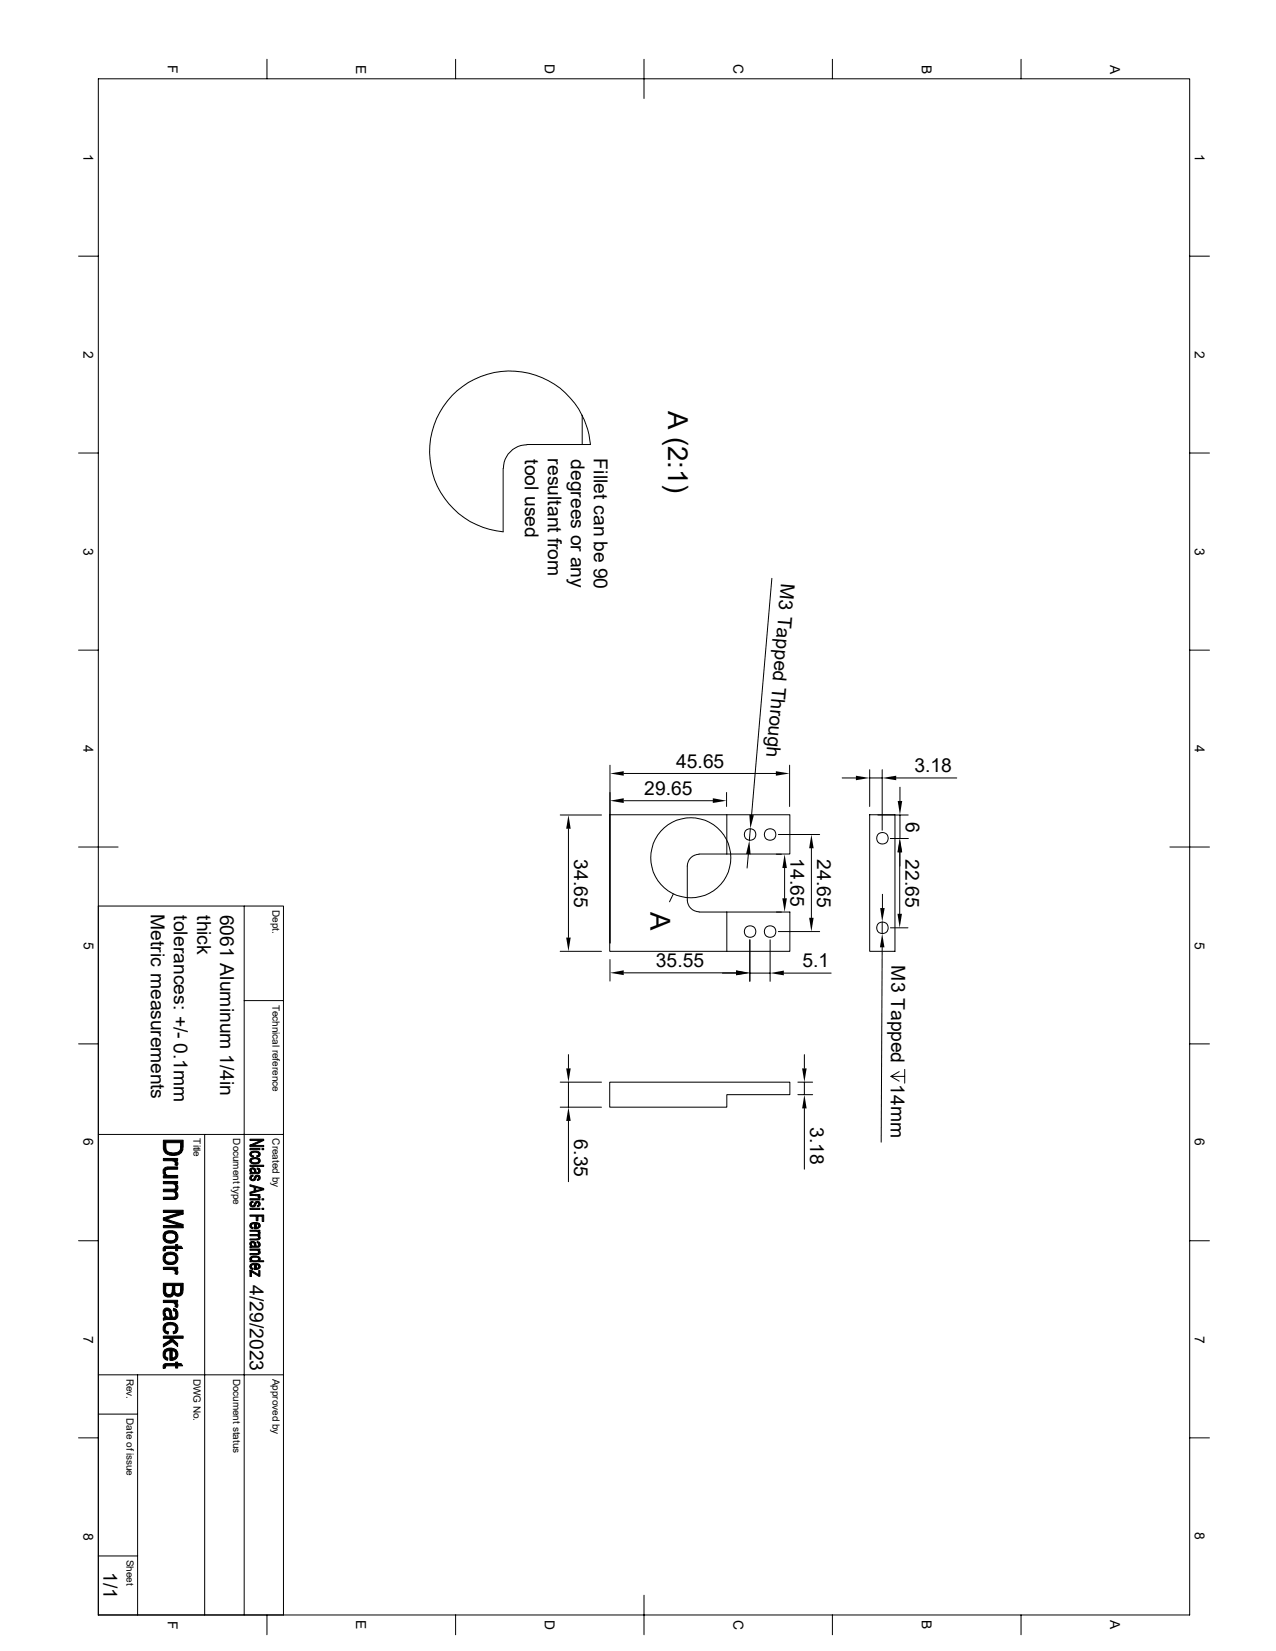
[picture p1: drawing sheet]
<svg xmlns="http://www.w3.org/2000/svg" width="216mm" height="279mm" viewBox="0 0 216 279" stroke-linecap="round" stroke-linejoin="round" font-family="sans-serif">
<g fill="none" stroke="#000" stroke-width=".17">
<path d="M16.6 13.3h184.7v260h-184.7zM45.2 10v3.3M77.1 10v3.3M109 10v6.7M140.8 10v3.3M172.8 10v3.3M13.3 43.3h3.3M201.3 43.3h3.3M13.3 76.7h3.3M89.2 75.2h10.7a13.6 13.6 0 0 0-14-12.4 13.6 13.6 0 0 0-13.2 13.2 13.6 13.6 0 0 0 12.4 14v-10.8M89.2 75.3a4 4 0 0 0-4 3.9M98.5 70.3v4.9"/>
<path d="M201.3 76.7h3.3M130.6 97.9l-3.4 40M13.3 110h3.3M201.3 110h3.3M94.8 137.9h7M103.2 129.5v30.1M105.5 130.9h25.8M105.5 135.5h15.1M122.9 134.1v2.4M123 137.9h10.6v6.6h-10.6M123 137.9h-19.8v23.1h19.8M123 137.9v6.6"/>
<path d="M133.6 129.5v7M142.5 131.7h2.3M147.2 137.9h4.2v23.1h-4.2zM147.2 130.3v6.2M147.2 131.7h2.1M148.5 137.9h5.2M149.3 130.3v10.2M151.6 131.7h10.3M152.3 133.2v2.4M152.3 137.9v4M13.3 143.3h6.7M16.6 153.3h31.4v120"/>
<path d="M41.3 153.3v120M96.2 140.3v18.4M113.9 151.3l-.6 1.3M118.3 154.3h15.3v6.7h-10.6M118.3 144.5h4.7M118.3 144.6a2.02 2.02 0 0 0-2 2v5.7a2.02 2.02 0 0 0 2 2M123 154.3v6.7M126.6 144.6l-.2 2.3M126.9 159v7.1M127 140.3l-.2 1.9M130.3 159v7.1M131.4 144.6h.8"/>
<path d="M131.7 141.2h7M131.7 157.6h7M132.8 146.9v5.1M137.3 143.6v11.7M149.3 156v2M149.3 151.3v2.4M150.7 141.9h3M150.7 157h2.9M152.2 144.2v10.4M152.3 144.2v2.4M198 143.3h6.6M13.3 176.7h3.3"/>
<path d="M41.3 169.3h6.7M94.8 161h7M96.2 178.5v2.3M103.2 162.4v3.6M105.5 164.6h19M122.2 164.7h2.3M126.9 164.7h3.4M132.6 164.7h8M136.1 178.5v2.3M149.3 160.3l-.2 33M201.3 176.7h3.3M16.6 192h31.4"/>
<path d="M34.6 192v81.3M94.8 183.1h7M94.8 187.4h7M96.2 183.1v4.3M96.2 189.7v10.3M103.2 183.1h30.4v2.2h-10.6v2.1h-19.8zM135 183.1h2.5M135 185.3h2.5M136.1 183.1v2.2M136.1 187.6v10.3M150.7 182.2l1.4 .8M152.1 181.4l-1.4 .8h2.4"/>
<path d="M153.1 181v2.3M13.3 210h3.3M201.3 210h3.3M16.6 239.3h6.7M16.6 232.7h31.4M23.3 232.7v40.6M13.3 243.3h3.3M201.3 243.3h3.3M16.6 263.3h6.7M45.2 273.3v3.3M77.1 273.3v3.3M109 270v6.6"/>
<path d="M140.8 273.3v3.3M172.8 273.3v3.3"/>
<circle cx="116.9" cy="145.2" r="6.8"/>
<circle cx="126.9" cy="141.2" r=".98"/>
<circle cx="126.9" cy="157.7" r=".98"/>
<circle cx="130.3" cy="141.2" r=".98"/>
<circle cx="130.3" cy="157.7" r=".98"/>
<circle cx="149.3" cy="141.8" r=".98"/>
<circle cx="149.3" cy="157" r=".98"/>
</g>
<g fill="#000" stroke="#000" stroke-width=".17">
<path d="M27.9 198.3l.1 .7z" fill-rule="evenodd"/>
<path d="M27.6 196h2.5v.4h-.4v.4l-.2-.3-.4-.1h-1.5z" fill-rule="evenodd"/>
<path d="M27.8 197.7l.5-.2h1.8v.4h-1.6l-.5 .1-.1 .9a.87 .87 0 0 1-.1-1.2z" fill-rule="evenodd"/>
<path d="M27.6 199h.4v-.3l.4 .2h1.7v.4h-2.5z" fill-rule="evenodd"/>
<path d="M29.7 196.4a.56 .56 0 0 1 .3 .9l-.4-.2z" fill-rule="evenodd"/>
<path d="M28 193.4v.6a.99 .99 0 0 0 1.2 1.1 1.08 1.08 0 0 0 1.4-.8v-.3v1.1a2.18 2.18 0 0 1-2.6 0z" fill-rule="evenodd"/>
<path d="M27.6 193h3.4l-.1 1.6-.2 .4-.1 .1v-1.7h-2.6v1.7h-.1l-.3-.7z" fill-rule="evenodd"/>
<path d="M42.3 197.2h2.3v.2h-2.3z" fill-rule="evenodd"/>
<path d="M42.5 198.1v.4z" fill-rule="evenodd"/>
<path d="M42.5 198.9l.3-.1v.3h-.2l-.1 .2z" fill-rule="evenodd"/>
<path d="M42.4 195l.1-.1v.5l.4 .2v.2a.48 .48 0 0 1-.6-.2 .48 .48 0 0 1 .1-.6z" fill-rule="evenodd"/>
<path d="M42.4 197.7a.57 .57 0 0 1 .8 .1l-.1 .6a.52 .52 0 0 0-.4-.6l-.2 .2v.4a.43 .43 0 0 1-.1-.7z" fill-rule="evenodd"/>
<path d="M43.4 195.6h.2l.2-.3v.4l-.3 .1z" fill-rule="evenodd"/>
<path d="M42.5 196l1.1-.1 .2 .1v.4a.81 .81 0 0 0-1.1-.2l-.2 .2z" fill-rule="evenodd"/>
<path d="M43.5 197.7h.3v.5v-.2l-.3-.1z" fill-rule="evenodd"/>
<path d="M42.4 199h.1v.3a.29 .29 0 0 0 .4 .3 .29 .29 0 0 0 .2-.4 .54 .54 0 0 1 .7-.3v.4a.3 .3 0 0 0-.4-.2 .3 .3 0 0 0-.1 .4 .52 .52 0 0 1-.8 .3 .52 .52 0 0 1-.1-.8z" fill-rule="evenodd"/>
<path d="M42.3 194.4h1.7v.2h-1.7z" fill-rule="evenodd"/>
<path d="M42.5 194.9l.6-.1a.59 .59 0 0 1 .7 .1 .59 .59 0 0 1 .1 .7l-.1 .1v-.4a.8 .8 0 0 0-1.3 0z" fill-rule="evenodd"/>
<path d="M42.3 196.2l.2-.2v.4a.76 .76 0 0 0 1.3 0v-.4a.54 .54 0 0 1 .1 .7 .54 .54 0 0 1-.6 .3h-.2a.61 .61 0 0 1-.6-.2 .61 .61 0 0 1-.2-.6z" fill-rule="evenodd"/>
<path d="M42.5 198.2l.3 .2h.3l.1-.6 .1 .2a.31 .31 0 0 0 0 .3 .31 .31 0 0 0 .4 0l.1-.6a.49 .49 0 0 1 .2 .7 .49 .49 0 0 1-.6 .2l-1.1 .1v-.2h.2z" fill-rule="evenodd"/>
<path d="M43.8 198.9a.45 .45 0 0 1 .2 .5 .45 .45 0 0 1-.4 .4l-.1-.2 .2-.1 .1-.2z" fill-rule="evenodd"/>
<path d="M42.3 193.8h2.3v.3h-2.3z" fill-rule="evenodd"/>
<path d="M42.3 192.8h2.3v.2h-2.3z" fill-rule="evenodd"/>
<path d="M42.3 193.8l1.9-.8h.4l-1.8 .8z" fill-rule="evenodd"/>
<path d="M44.3 194.4h.3v.2h-.3z" fill-rule="evenodd"/>
<path d="M27.7 211l.3-.1v.8l-.4-.1z" fill-rule="evenodd"/>
<path d="M28 217.6v.8a.59 .59 0 0 0 .6 .7 .59 .59 0 0 0 .6-.8l-.1 1.1-.2 .1h-.6l-.3-.2z" fill-rule="evenodd"/>
<path d="M27.6 201.3h1.9l.2-.2 .1 1.1-.1-.2a.5 .5 0 0 0-.7-.3h-1.4z" fill-rule="evenodd"/>
<path d="M27.9 208.5a1.83 1.83 0 0 1 1.9 0v.8a.98 .98 0 0 0-1.6-.5l-.2 .2-.1 .3z" fill-rule="evenodd"/>
<path d="M27.9 212.2a1.61 1.61 0 0 1 1.9 0v.7a1 1 0 0 0-1.7-.3l-.2 .3z" fill-rule="evenodd"/>
<path d="M29.7 200.3l.1 .6z" fill-rule="evenodd"/>
<path d="M27.6 199.9h2.5v.4h-.4v.3l-.4-.3h-1.7z" fill-rule="evenodd"/>
<path d="M27.6 214.5h2.5v.3h-.4v.5a.58 .58 0 0 0-.8-.5h-1.3z" fill-rule="evenodd"/>
<path d="M29.8 200.3a.75 .75 0 0 1-.1 1.3z" fill-rule="evenodd"/>
<path d="M27.6 202.6h1.9l.3-.3v-.7a.73 .73 0 0 1 .3 .9 .73 .73 0 0 1-.8 .5h-1.7z" fill-rule="evenodd"/>
<path d="M27.8 208.7l.1-.2v.8a1.02 1.02 0 0 0 .9 .7 1.02 1.02 0 0 0 1-.6v-.9a1.11 1.11 0 0 1 .1 1.4 1.11 1.11 0 0 1-1.3 .5 1.06 1.06 0 0 1-.8-1.7z" fill-rule="evenodd"/>
<path d="M27.8 212.3l.1-.1v.7a1.03 1.03 0 0 0 1.6 .6l.3-.4v-.9a1.11 1.11 0 0 1 .1 1.4 1.11 1.11 0 0 1-1.3 .4 1.06 1.06 0 0 1-.8-1.7z" fill-rule="evenodd"/>
<path d="M29.7 214.8a.56 .56 0 0 1 .3 .9l-.4-.1z" fill-rule="evenodd"/>
<path d="M29.5 217.6v.6a.55 .55 0 0 0 .6 .8 .55 .55 0 0 0 .5-.8v1l-.4 .2-.4-.1-.3-.2z" fill-rule="evenodd"/>
<path d="M28 210.9h1.7v-.3h.4v.3h.5l.3 .4h-.8v.4h-.4v-.4h-1.6l-.1 .2z" fill-rule="evenodd"/>
<path d="M27.6 207.4h2.8l.6 .4h-3.4z" fill-rule="evenodd"/>
<path d="M27.6 204.8h3.4v.6l-.5-.2h-2.9z" fill-rule="evenodd"/>
<path d="M27.6 206.1l3.4 1.1v.6l-.6-.4-2.8-.9z" fill-rule="evenodd"/>
<path d="M27.6 206.1l2.9-.9 .5 .2-2.9 .9z" fill-rule="evenodd"/>
<path d="M27.6 217.2h3.4l-.1 1.7-.3 .3v-1.6h-1.1v1.5l-.1-.2-.2 .4v-1.7h-1.2v1.7l-.4-.6z" fill-rule="evenodd"/>
<path d="M42.4 212.8l.1-.1v.7l-.3-.3z" fill-rule="evenodd"/>
<path d="M42.5 210.5v.4z" fill-rule="evenodd"/>
<path d="M42.3 215l.2 .2v.8h-.2z" fill-rule="evenodd"/>
<path d="M42.5 203.4l.3-.1v.2h-.2l-.1 .3z" fill-rule="evenodd"/>
<path d="M42.4 207.1l.1-.1v.6l.3 .1v.2a.49 .49 0 0 1-.5-.2 .49 .49 0 0 1 .1-.6z" fill-rule="evenodd"/>
<path d="M42.4 214h.1v.5l.3 .1v.2a.49 .49 0 0 1-.5-.2 .49 .49 0 0 1 .1-.6z" fill-rule="evenodd"/>
<path d="M42.4 210.2l.1-.1 .6 .1v.7v-.1a.5 .5 0 0 0-.5-.5l-.1 .6a.51 .51 0 0 1-.1-.7z" fill-rule="evenodd"/>
<path d="M43.8 209.1v.3z" fill-rule="evenodd"/>
<path d="M43.8 211.6v.3z" fill-rule="evenodd"/>
<path d="M42.3 215h.2l1.3 .7v.3z" fill-rule="evenodd"/>
<path d="M42.4 203.5l.1-.1v.4a.29 .29 0 0 0 .4 .2 .29 .29 0 0 0 .2-.3 .54 .54 0 0 1 .7-.3v.4a.3 .3 0 0 0-.4-.2 .3 .3 0 0 0-.1 .4 .52 .52 0 0 1-.8 .2 .52 .52 0 0 1-.1-.7z" fill-rule="evenodd"/>
<path d="M42.5 207l.3-.1h.8l.2 .1v.4l-.2-.2-.3-.1v.8h-.2v-.8l-.5 .1-.1 .2z" fill-rule="evenodd"/>
<path d="M43.5 210.1l.3 .1v.4l-.1-.2-.2-.1z" fill-rule="evenodd"/>
<path d="M42.5 213.9l.4-.1 .8 .1 .1 .1v.3l-.1-.2-.4-.1v.8h-.2v-.8l-.5 .1-.1 .2z" fill-rule="evenodd"/>
<path d="M42.3 202.9h1.7v.2h-1.7z" fill-rule="evenodd"/>
<path d="M42.3 204.5h1.7v.2h-1.7z" fill-rule="evenodd"/>
<path d="M42.3 202.1h1.7v.2h-.3v.3l-.2-.2-1.2-.1z" fill-rule="evenodd"/>
<path d="M42.3 208.2h1.7v.2h-.3v.2l-.3-.2h-1.1z" fill-rule="evenodd"/>
<path d="M42.3 208.9h1.7v.2h-.2l-.1 .2-.2-.2h-1.2z" fill-rule="evenodd"/>
<path d="M42.3 211.4h1.7v.2h-.2l-.1 .2-.2-.2h-1.2z" fill-rule="evenodd"/>
<path d="M43.8 215h.2v1h-.2z" fill-rule="evenodd"/>
<path d="M43.7 202.3l.3 .2-.1 .3-.2-.1z" fill-rule="evenodd"/>
<path d="M43.8 203.4a.45 .45 0 0 1 .2 .5 .45 .45 0 0 1-.4 .3l-.1-.2 .3-.2z" fill-rule="evenodd"/>
<path d="M43.3 207.1v.6h.1l.3-.1 .1-.6a.53 .53 0 0 1 .2 .7 .53 .53 0 0 1-.7 .2z" fill-rule="evenodd"/>
<path d="M43.7 208.4l.3 .1-.1 .3-.2-.1z" fill-rule="evenodd"/>
<path d="M42.3 209.7l1.3-.1 .2-.5a.41 .41 0 0 1 .2 .6 .41 .41 0 0 1-.6 .1h-1.1z" fill-rule="evenodd"/>
<path d="M42.5 210.7l.3 .2h.3l.1-.6 .1 .1a.31 .31 0 0 0 .1 .4 .31 .31 0 0 0 .4 0v-.6a.47 .47 0 0 1 .2 .6 .47 .47 0 0 1-.6 .3l-1.1 .1v-.3h.2z" fill-rule="evenodd"/>
<path d="M42.3 212.1h1.3l.2-.1v-.4a.41 .41 0 0 1 .2 .5 .41 .41 0 0 1-.6 .2h-1.1z" fill-rule="evenodd"/>
<path d="M42.5 212.7l.6-.1a.67 .67 0 0 1 .9 .6l-.2 .2v-.3a.79 .79 0 0 0-1.2-.2l-.1 .2z" fill-rule="evenodd"/>
<path d="M43.3 214v.6h.2l.3-.3v-.3a.49 .49 0 0 1 .2 .5 .49 .49 0 0 1-.5 .3h-.2z" fill-rule="evenodd"/>
<path d="M42.3 200.5l2.3 .6v.2l-1.3-.3-.3 .5v-.6l-.7-.2z" fill-rule="evenodd"/>
<path d="M42.3 201.8l.7-.3 .3-.5v.5l1.1-.3 .2 .1-2.3 .7z" fill-rule="evenodd"/>
<path d="M42.3 205.6h2.3v1.1h-.2v-.9h-.8v.8h-.3v-.8h-1z" fill-rule="evenodd"/>
<path d="M42.3 213.4h.2v-.3a.97 .97 0 0 0 1.3 0v.3h.8v.1h-2.3z" fill-rule="evenodd"/>
<path d="M44.3 202.9h.3v.2h-.3z" fill-rule="evenodd"/>
<path d="M44.3 204.5h.3v.2h-.3z" fill-rule="evenodd"/>
<path d="M27.9 222.2v.8z" fill-rule="evenodd"/>
<path d="M27.7 230.9l.3-.1v.7l-.4 .1v-.5z" fill-rule="evenodd"/>
<path d="M27.8 228.6l.1-.2v1l.5 .4v.4a1.06 1.06 0 0 1-.6-1.6z" fill-rule="evenodd"/>
<path d="M27.7 224.2l.2-.1v.9l.2 .3 .4 .1-.1 .4a.99 .99 0 0 1-.7-1.6z" fill-rule="evenodd"/>
<path d="M27.7 221.6a.7 .7 0 0 1 1.2 .1l-.1 1.2-.1-.6a.42 .42 0 0 0-.3-.5 .42 .42 0 0 0-.5 .4v.7a1.15 1.15 0 0 1-.2-1.3z" fill-rule="evenodd"/>
<path d="M29.4 221.4l.4 .2v.8a.5 .5 0 0 0-.5-.6z" fill-rule="evenodd"/>
<path d="M27.9 228.4a1.61 1.61 0 0 1 1.9 0v.8l-.3-.6h-.4l-.1 1.6h-.3v-1.6l-.5 .1-.3 .5z" fill-rule="evenodd"/>
<path d="M29.8 224.8v.8l-.5 .1v-.4l.4-.2z" fill-rule="evenodd"/>
<path d="M27.6 220h2.5v.4h-.4v.5a.58 .58 0 0 0-.8-.5h-1.3z" fill-rule="evenodd"/>
<path d="M27.6 227.5l1.3-.8 .2-.2 1 .9v.5l-.9-.9-1.6 1z" fill-rule="evenodd"/>
<path d="M29.7 220.4l.4 .4-.1 .5-.4-.2z" fill-rule="evenodd"/>
<path d="M27.9 222.5l.4 .4h.5l.1-1.2 .1 .8a.38 .38 0 0 0 .5 .4 .38 .38 0 0 0 .3-.5v-.8a1.11 1.11 0 0 1-.2 1.7h-1.5l-.5 .1v-.3l.3-.1z" fill-rule="evenodd"/>
<path d="M27.9 224.1a1.6 1.6 0 0 1 2.1 .3 1.03 1.03 0 0 1-.2 1.2v-.8a1 1 0 0 0-1.6-.4l-.3 .4z" fill-rule="evenodd"/>
<path d="M29.1 228.6l.1 1.2 .5-.3 .1-1.1a1.01 1.01 0 0 1 .2 1.2 1.01 1.01 0 0 1-1 .6z" fill-rule="evenodd"/>
<path d="M28 230.8h1.7v-.3h.4v.3h.5l.3 .3h-.8v.4h-.4v-.4h-1.6l-.1 .3z" fill-rule="evenodd"/>
<path d="M27.6 226.1h3.4v.4h-1.9l-.2 .2-.3-.2h-1z" fill-rule="evenodd"/>
</g>
<g fill="#000">
<path d="M103.2 130.9l2.3-.4v.8zM103.2 135.5l2.3-.4v.8zM120.6 135.1l2.3 .4-2.3 .4zM126.8 137.9l.8 .1-.6 2.3zM131.3 130.5l2.3 .4-2.3 .4zM144.8 131.3l2.4 .4-2.4 .3zM149.3 131.7l2.3-.4v.7zM151.9 135.6h.8l-.4 2.3zM96.2 137.9l.4 2.4h-.8zM95.8 158.7h.8l-.4 2.3zM126.8 142.2l.2 2.4-.8-.1zM132.8 144.6l.3 2.3h-.7z"/>
<path d="M132.4 152h.7l-.3 2.3zM137.3 141.2l.4 2.4h-.8zM136.9 155.3h.8l-.4 2.3zM148.9 153.7h.8l-.4 2.3zM152.2 141.9l.4 2.3h-.8zM151.8 154.6h.8l-.4 2.4zM152.3 141.9l.4 2.3h-.8zM103.2 164.6l2.3-.4v.8zM124.5 164.3l2.4 .4-2.4 .4zM124.5 164.2l2.4 .4-2.4 .4zM130.3 164.7l2.3-.4v.8zM149.3 158l.3 2.3h-.7z"/>
<path d="M95.8 180.8h.8l-.4 2.3zM96.2 187.4l.4 2.3h-.8zM135.7 180.8h.8l-.4 2.3zM136.1 185.3l.4 2.3h-.8z"/>
</g>
<g font-size="4.7">
<text x="113" y="69.5" transform="rotate(90 113 69.5)">A (2:1)</text>
<text x="110.1" y="154.3" transform="rotate(90 110.1 154.3)">A</text>
</g>
<g font-size="3.3">
<text x="88.8" y="77.7" transform="rotate(90 88.8 77.7)">tool used</text>
<text x="92.7" y="77.6" transform="rotate(90 92.7 77.6)">resultant from</text>
<text x="96.6" y="77.7" transform="rotate(90 96.6 77.7)">degrees or any</text>
<text x="100.5" y="77.5" transform="rotate(90 100.5 77.5)">Fillet can be 90</text>
<text x="132.2" y="98.7" transform="rotate(95 132.2 98.7)">M3 Tapped Through</text>
<text x="114.4" y="129.9">45.65</text>
<text x="154.7" y="130.7">3.18</text>
<text x="109" y="134.5">29.65</text>
<text x="153.2" y="139" transform="rotate(90 153.2 139)">6</text>
<text x="97.2" y="145.4" transform="rotate(90 97.2 145.4)">34.65</text>
<text x="133.7" y="145.2" transform="rotate(90 133.7 145.2)">14.65</text>
<text x="138.3" y="145.4" transform="rotate(90 138.3 145.4)">24.65</text>
<text x="153.2" y="145.4" transform="rotate(90 153.2 145.4)">22.65</text>
<text x="25.5" y="154.6" transform="rotate(90 25.5 154.6)">Metric measurements</text>
<text x="29.4" y="154.9" transform="rotate(90 29.4 154.9)">tolerances: +/- 0.1mm</text>
<text x="33.4" y="154.9" transform="rotate(90 33.4 154.9)">thick</text>
<text x="37.3" y="154.8" transform="rotate(90 37.3 154.8)">6061 Aluminum 1/4in</text>
<text x="111" y="163.7">35.55</text>
<text x="135.8" y="163.7">5.1</text>
<text x="150.8" y="163.4" transform="rotate(90 150.8 163.4)">M3 Tapped</text>
<text x="150.7" y="183.5" transform="rotate(90 150.7 183.5)">14mm</text>
<text x="137.1" y="190.7" transform="rotate(90 137.1 190.7)">3.18</text>
<text x="97.2" y="192.8" transform="rotate(90 97.2 192.8)">6.35</text>
<text x="42.3" y="217.5" transform="rotate(90 42.3 217.5)">4/29/2023</text>
<text x="17.5" y="266.1" transform="rotate(90 17.5 266.1)">1/1</text>
</g>
<g font-size="2.3">
<text x="28.4" y="11" transform="rotate(90 28.4 11)">F</text>
<text x="60.3" y="10.9" transform="rotate(90 60.3 10.9)">E</text>
<text x="92.2" y="10.8" transform="rotate(90 92.2 10.8)">D</text>
<text x="124.1" y="10.8" transform="rotate(90 124.1 10.8)">C</text>
<text x="156" y="10.9" transform="rotate(90 156 10.9)">B</text>
<text x="187.8" y="10.9" transform="rotate(90 187.8 10.9)">A</text>
<text x="14.1" y="26" transform="rotate(90 14.1 26)">1</text>
<text x="202.1" y="26" transform="rotate(90 202.1 26)">1</text>
<text x="14.1" y="59.4" transform="rotate(90 14.1 59.4)">2</text>
<text x="202.1" y="59.4" transform="rotate(90 202.1 59.4)">2</text>
<text x="14.1" y="92.7" transform="rotate(90 14.1 92.7)">3</text>
<text x="202.1" y="92.7" transform="rotate(90 202.1 92.7)">3</text>
<text x="14.1" y="126" transform="rotate(90 14.1 126)">4</text>
<text x="202.1" y="126" transform="rotate(90 202.1 126)">4</text>
<text x="14.2" y="159.3" transform="rotate(90 14.2 159.3)">5</text>
<text x="202.1" y="159.4" transform="rotate(90 202.1 159.4)">5</text>
<text x="14.1" y="192.7" transform="rotate(90 14.1 192.7)">6</text>
<text x="202.1" y="192.7" transform="rotate(90 202.1 192.7)">6</text>
<text x="14.1" y="226" transform="rotate(90 14.1 226)">7</text>
<text x="202.1" y="226" transform="rotate(90 202.1 226)">7</text>
<text x="14.1" y="259.3" transform="rotate(90 14.1 259.3)">8</text>
<text x="202.1" y="259.3" transform="rotate(90 202.1 259.3)">8</text>
<text x="28.4" y="274.3" transform="rotate(90 28.4 274.3)">F</text>
<text x="60.3" y="274.2" transform="rotate(90 60.3 274.2)">E</text>
<text x="92.2" y="274.2" transform="rotate(90 92.2 274.2)">D</text>
<text x="124.1" y="274.2" transform="rotate(90 124.1 274.2)">C</text>
<text x="156" y="274.2" transform="rotate(90 156 274.2)">B</text>
<text x="187.8" y="274.2" transform="rotate(90 187.8 274.2)">A</text>
</g>
<g font-size="1.7">
<text x="46.1" y="154" transform="rotate(90 46.1 154)">Dept.</text>
<text x="46.1" y="170" transform="rotate(90 46.1 170)">Technical reference</text>
<text x="32.8" y="192.7" transform="rotate(90 32.8 192.7)">Title</text>
<text x="39.5" y="192.7" transform="rotate(90 39.5 192.7)">Document type</text>
<text x="46.1" y="192.6" transform="rotate(90 46.1 192.6)">Created by</text>
<text x="21.4" y="233.3" transform="rotate(90 21.4 233.3)">Rev.</text>
<text x="32.8" y="233.3" transform="rotate(90 32.8 233.3)">DWG No.</text>
<text x="39.5" y="233.3" transform="rotate(90 39.5 233.3)">Document status</text>
<text x="46.1" y="233.3" transform="rotate(90 46.1 233.3)">Approved by</text>
<text x="21.4" y="240" transform="rotate(90 21.4 240)">Date of issue</text>
<text x="21.4" y="264" transform="rotate(90 21.4 264)">Sheet</text>
</g>
</svg>
